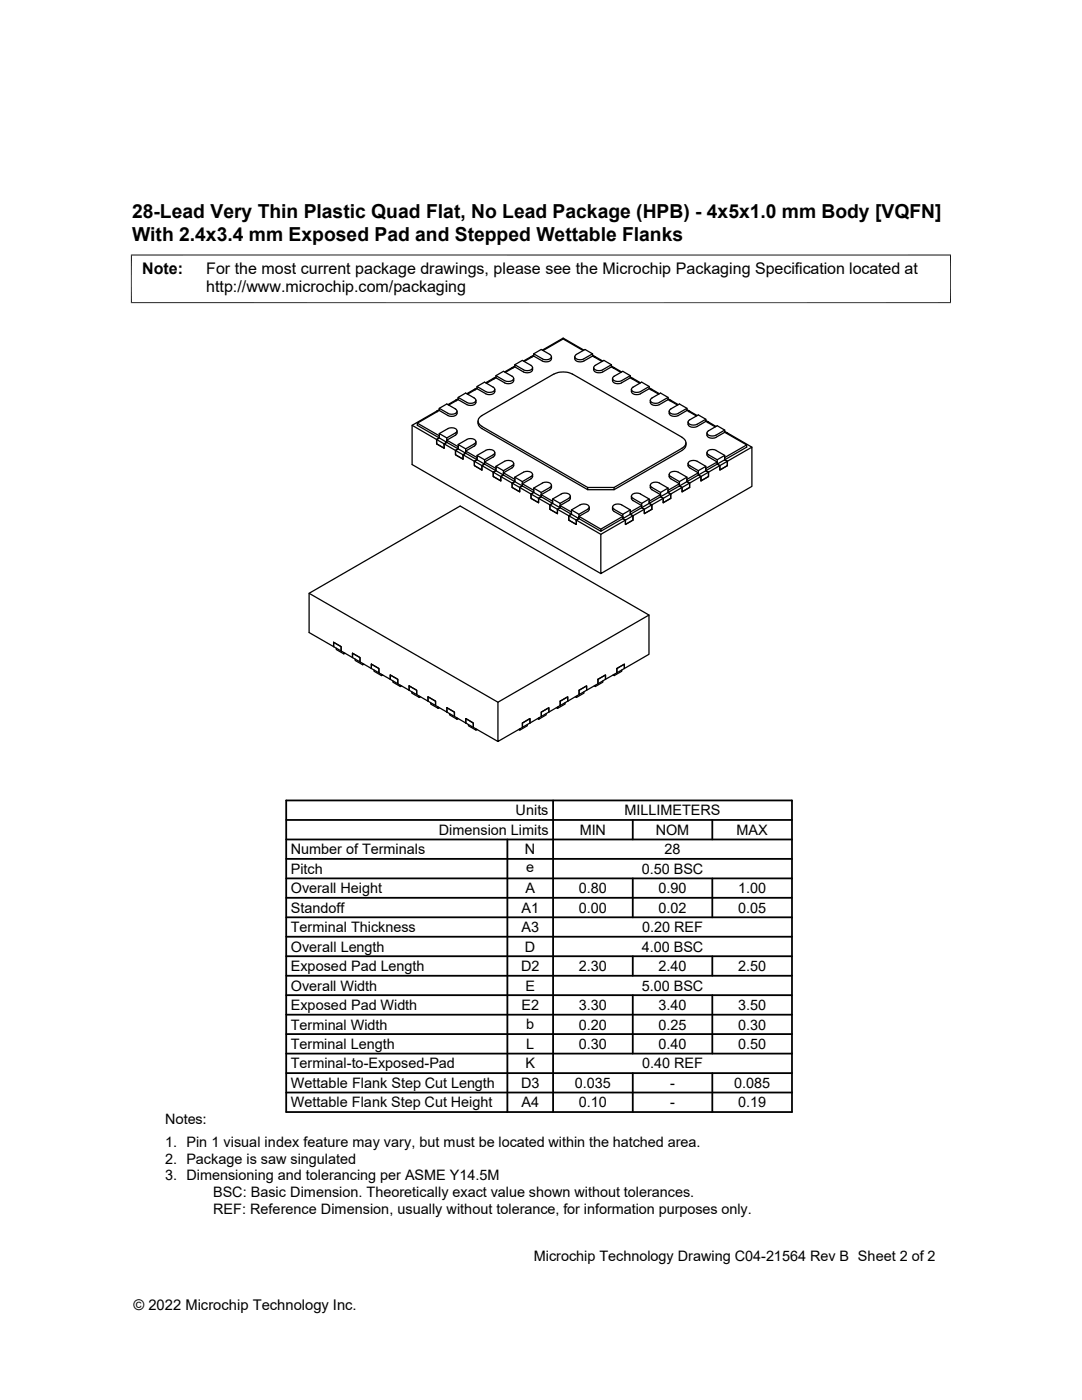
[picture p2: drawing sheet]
<svg xmlns="http://www.w3.org/2000/svg" width="216mm" height="279mm" viewBox="0 0 216 279" stroke-linecap="round" stroke-linejoin="round" font-family="sans-serif">
<g fill="none" stroke="#000" stroke-width=".25">
<path d="M91.4 79.8l1.8 1a1.26 1.26 0 0 0 1.8-.5M91.4 79.3l1.8 1a1.26 1.26 0 0 0 1.8-.4l-.4-.5M91.4 79.8l-1.9 1M91.4 79.6l-.5 .3 .1 .1-.1-.1-1.5 .9M94.7 79.4l-1.8-1-1.5 .9v.5M95 79.9v.4M95.2 77.1l1.7 1a1.26 1.26 0 0 0 1.8-.4l-.1-.3-1.9-1.1-1.5 .8v.5M95.2 77.6l1.7 1a1.26 1.26 0 0 0 1.8-.5v-.4M95.2 77.4l-.5 .3 .1 .1-.1-.1-1.5 .9M95.2 77.6l-1.9 1.1M99 75l1.7 1a1.26 1.26 0 0 0 1.8-.5l-.3-.4M99 75.4l-1.9 1.1"/>
<path d="M99 75.4l1.7 1M99 75.2l-.6 .3 .2 .1-.2-.1-1.5 .9M102.2 75.1l-1.7-1-1.5 .9v.4M102.5 75.5a1.11 1.11 0 0 1-.6 1.1 1.11 1.11 0 0 1-1.2-.2M102.7 73.2l1.8 1a1.26 1.26 0 0 0 1.8-.4v-.4M102.7 73.2l-1.9 1.1M102.7 73.2v-.4l1.5-.9 1.8 1a.55 .55 0 0 1 .2 .7 .55 .55 0 0 1-.6 .3l-1.1-.1M102.7 72.8l1.8 1M102.7 73l-.5 .4h.1h-.1l-1.5 .8M106.5 71.1l1.7 1a1.26 1.26 0 0 0 1.8-.5v-.4M106.5 71.1l-1.9 1M106.5 70.6l1.7 1"/>
<path d="M106.5 70.9l-.5 .3 .1 .1-.1-.1-1.5 .9M109.7 70.7a.54 .54 0 0 1 .3 .7 .54 .54 0 0 1-.6 .4l-1.2-.2M109.7 70.7l-1.7-1-1.5 .9v.5M115 70.7l1.7-1 1.5 .9v.5M115 70.7a.54 .54 0 0 0-.3 .7 .54 .54 0 0 0 .7 .4l1.1-.2M116.4 70l-4-2.4-4 2.4M116.5 69.9l-4.1-2.4-4.2 2.4M118.2 70.9l.6 .3-.2 .1 .2-.1 1.5 .9M118.2 70.6l-1.7 1M118.2 71.1l1.9 1M118.2 71.1l-1.7 1a1.26 1.26 0 0 1-1.8-.5v-.4M118.4 73.4v.4"/>
<path d="M122 73.2l1.9 1.1M122 73.2l-1.7 1a1.26 1.26 0 0 1-1.8-.4M122 73l.5 .4h-.1h.1l1.5 .8M122 72.8l-1.7 1M122 73.2v-.4l-1.5-.9-1.7 1a.55 .55 0 0 0-.3 .7 .55 .55 0 0 0 .6 .3l1.2-.1M122.2 75.5a1.11 1.11 0 0 0 .6 1.1 1.11 1.11 0 0 0 1.2-.2M122.5 75.1l1.8-1 1.5 .9v.4M125.8 75.4l1.9 1.1M125.8 75.2l.5 .3-.1 .1 .1-.1 1.5 .9M125.8 75l-1.8 1a1.26 1.26 0 0 1-1.8-.5l.4-.4M125.8 75.4l-1.8 1M129.5 77.6l1.9 1.1"/>
<path d="M129.5 77.4l.6 .3-.2 .1 .2-.1 1.5 .9M129.5 77.1l-1.7 1a1.26 1.26 0 0 1-1.8-.4l.2-.3 1.8-1.1 1.5 .8v.5M129.5 77.6l-1.7 1a1.26 1.26 0 0 1-1.8-.5v-.4M130.1 79.4l1.7-1 1.5 .9v.5M133.3 79.8l1.9 1M133.3 79.3l-1.7 1a1.26 1.26 0 0 1-1.8-.4l.3-.5M133.3 79.8l-1.7 1a1.26 1.26 0 0 1-1.8-.5v-.4M133.3 79.6l.5 .3-.1 .1 .1-.1 1.5 .9M82.2 84.9l4.9 2.8v.9l1.5 .9v-.9M83.3 84.5l4.4 2.5v.4l-.6 .3v.9l1.5 .9v-.9l.6-.3v-.5M87.7 81.9l-4.4 2.6v.4l4.4 2.5-.6 .3 1.5 .9M87.7 81.9l1.7 1a1.26 1.26 0 0 0 1.8-.4v-.4"/>
<path d="M87.7 81.7l-.6 .4h.2h-.2l-4.9 2.8v7.8l37.7 21.8M87.7 81.5l1.7 1a1.26 1.26 0 0 0 1.8-.4l-.3-.5-1.7-1-1.5 .9v.4M87.7 86.5l1.7-1a1.26 1.26 0 0 1 1.8 .5l-.3 .4-1.7 1M88.6 88.6l.6-.3-1.5-.9v-.9l1.5 .9v.9l2.2 1.3-.5 .3 1.5 .9M88.6 88.6l2.3 1.3v.9l1.5 .8v-.8M89.2 87.8l2.2 1.4v.4l-.5 .3v.9l1.5 .8v-.8l.5-.4v-.4M91.2 86v.5l-.2 .3-1.8 1M92.4 90.8l2.3 1.3v.8l1.5 .9v-.9M92.4 90.8l.5-.4-1.5-.8v-.9l1.5 .9v.8l2.3 1.4-.5 .3 1.5 .8M92.9 90l2.3 1.3v.5l-.5 .3v.8l1.5 .9v-.9l.5-.3v-.4M94.6 88.6a.54 .54 0 0 0 .3-.7 .54 .54 0 0 0-.6-.3h-1l-1.9 1.1M94.7 89l-1.8 1"/>
<path d="M94.7 88.6l-1.8 1M95 88.6l-.4 .4M95 88.1v.5M95.2 90.9l1.7-1a1.26 1.26 0 0 1 1.8 .4l-.3 .5-1.7 1M95.4 84a1.46 1.46 0 0 0 .8 1.5l21.1 12.2h5.2l13.6-7.8a1.43 1.43 0 0 0 .8-1.5M96.2 92.9l.5-.3-1.5-.8v-.9l1.5 .9v.8l2.3 1.3-.6 .3 1.5 .9M96.2 92.9l2.2 1.3v.9l1.5 .9v-.9M96.7 92.2l2.3 1.3v.4l-.6 .3v.9l1.5 .9v-.9l.6-.3v-.4M98.7 90.3v.5l-.2 .3-1.8 1.1M99.9 95.1l2.3 1.3v.9l1.5 .8v-.8M100.5 94.4l2.2 1.3v.4l-.5 .3v.9l1.5 .8v-.8l.5-.3v-.5M100.5 94.8l2.2 1.3-.5 .3 1.5 .9"/>
<path d="M100.5 94.8v-.9l-1.5-.8v.8l1.5 .9-.6 .3M102.2 92.9a.54 .54 0 0 0 .2-.6 .54 .54 0 0 0-.6-.4l-1 .1-1.8 1.1M102.2 93.4l-1.7 1M102.2 92.9l-1.7 1M102.5 92.5v.5l-.3 .4M103.7 97.3l2.3 1.3v.9l1.5 .8v-.8M103.7 97.3l.5-.3-1.5-.9v-.9l1.5 .9v.9l2.3 1.3-.5 .3 1.5 .9M104.2 96.5l2.3 1.4v.4l-.5 .3v.9l1.5 .8v-.8l.5-.4v-.4M105.9 95.1a.54 .54 0 0 0 .3-.6 .54 .54 0 0 0-.6-.4l-1 .1-1.9 1M106 95.1l-1.8 1M106.3 94.7v.5l-.3 .3-1.8 1M107.5 99.5l.5-.4-1.5-.8v-.9l1.5 .9v.8l2.3 1.4-.6 .3 1.5 .8"/>
<path d="M107.5 99.5l2.2 1.3v.8l1.5 .9v-.9M108 98.7l2.3 1.3v.5l-.6 .3v.8l1.5 .9v-.9l.6-.3v-.4M108.2 96.4l-1.7 1M108.2 96.4a1.26 1.26 0 0 1 1.8 .4l-.3 .5M109.7 97.3l-1.7 1M109.7 97.7l-1.7 1M110 96.8v.6l-.3 .3M110.3 99.6l1.7-1a1.26 1.26 0 0 1 1.8 .4l-.3 .5-1.7 1M113.5 99.9l-1.7 1M113.8 99.5l-.3 .4M113.8 99v.5M117.3 97.3h5.2v.4"/>
<path d="M126 99v.5l.3 .4M126.3 99.9l1.7 1v.4l.6 .3v.9l1.5-.9M129.5 99.6l-1.7-1a1.26 1.26 0 0 0-1.8 .4l.3 .5 1.7 1M129.8 96.8v.6l.3 .3M130.1 97.3l1.7 1M131.6 96.4a1.26 1.26 0 0 0-1.8 .4l.3 .5M131.6 96.4l1.7 1M131.8 98.7l-2.3 1.3v.5l.6 .3v.8M133.5 94.7v.5l.3 .3 1.8 1v.5l.5 .3v.8l1.5-.8M133.8 95.1l1.8 1M133.8 98.6l-1.5 .9-.5-.4-2.3 1.4v-.9l-1.5 .9v.8l-2.2 1.3v-.8l-1.5 .8v.9l1.5-.9 .5 .3M133.8 98.6v.9l-1.5 .8v-.8l-2.2 1.3v.8"/>
<path d="M133.9 95.1a.54 .54 0 0 1-.3-.6 .54 .54 0 0 1 .6-.4l1 .1 1.9 1M135.6 97l1.5-.9 .5 .3-1.5 .9zM135.6 96.5l-2.3 1.4v.4l.5 .3v.9l-1.5 .8v-.8l-.5-.4v-.4l-1.7-1M136.1 87.3a1.14 1.14 0 0 1 .8 1.1 1.14 1.14 0 0 1-.8 1.1l-13.6 7.8M136.1 87.3l-21.9-12.6a4.1 4.1 0 0 0-3.7 0l-14.3 8.2a1.14 1.14 0 0 0-.8 1.1 1.14 1.14 0 0 0 .8 1.1l21.1 12.2v.4M137.1 81.7l.5 .4h-.1h.1l1.5 .8M137.1 81.5l-1.8 1a1.26 1.26 0 0 1-1.8-.4l.3-.5 1.8-1 1.5 .9v.4M137.1 81.9l1.9 1.1M137.1 81.9l-1.8 1a1.26 1.26 0 0 1-1.8-.4v-.4M137.3 84.2v.5M137.3 92.5v.4M137.3 92.9l.3 .5"/>
<path d="M137.6 92.9l1.7 1M137.6 97.3l-1.5 .8v-.8l-2.3 1.3M137.6 83.8l1.7-1 1.5 .9v.4M137.6 92.9a.54 .54 0 0 1-.2-.6 .54 .54 0 0 1 .6-.4l1 .1 1.8 1.1M139.3 94.4l-2.2 1.3v.4l.5 .3v.9M140.8 84.1l1.9 1.1M140.8 84.1l-1.7 1a1.26 1.26 0 0 1-1.8-.4M140.8 83.9l.6 .3-.2 .1 .2-.1 1.5 .9M140.8 83.7l-1.7 1a1.26 1.26 0 0 1-1.8-.5l.3-.4M141.1 90.3v.5l.2 .3 1.8 1.1v.4l.5 .3v.9l1.5-.9M141.1 86.4a1.11 1.11 0 0 0 .6 1 1.11 1.11 0 0 0 1.2-.1M141.4 94.2l-1.5 .9-.6-.3-2.2 1.3v-.9l-1.5 .9v.9l-2.3 1.3v-.9l-1.5 .9v.8l1.5-.8 .5 .3"/>
<path d="M141.4 94.2v.9l-1.5 .9v-.9l-2.3 1.3v.9M141.4 86l1.7-1 1.5 .8v.5M143.1 92.2l-2.3 1.3v.4l.6 .3v.9l-1.5 .9v-.9l-.6-.3v-.4l-1.7-1M144.6 90.9l-1.7-1a1.26 1.26 0 0 0-1.8 .4l.3 .5 1.7 1M144.6 86.3l4.4 2.5v.4l-4.4 2.6v-.9l-1.5 .9v.8l1.5-.8 .5 .3 4.9-2.9v7.9l-30.1 17.4v-7.9l4.9-2.8v.9l1.5-.9v-.9M144.6 86.1l.5 .3-.1 .1 .1-.1 4.9 2.8M144.6 85.8l-1.7 1a1.26 1.26 0 0 1-1.8-.4l.3-.4M144.6 86.3l-1.7 1M145.1 92.9l-1.5 .9v-.9l-2.2 1.3M145.1 92.9v-.8l-1.5 .8-.5-.3-2.3 1.3v-.8l-1.5 .8v.9l1.5-.9 .6 .3M149 88.8l-4.4 2.5v.5l.5 .3v.8M61.7 118.4l37.7 21.7"/>
<path d="M111.2 101.6l.6-.3-1.5-.8v-.9l1.5 .9v.8l2.2 1.3-.5 .3 1.5 .9M111.2 101.6l2.3 1.3v.9l1.5 .9v-.9M111.8 100.9l2.2 1.3v.4l-.5 .3v.9l1.5 .9v-.9l.5-.3v-.4M115 103.8l4.9 2.8M115 103.8l.5-.3-1.5-.9v-.8l1.5 .8v.9l4.4 2.5M115.5 103.1l4.4 2.5M117.2 101.6a.54 .54 0 0 0 .3-.6 .54 .54 0 0 0-.6-.4l-1 .1-1.9 1.1M117.3 102.1l-1.8 1M117.3 101.6l-1.8 1M117.6 101.2v.5l-.4 .4M122.2 101.2v.5l.4 .4M122.5 101.6l1.8 1"/>
<path d="M122.6 101.6a.54 .54 0 0 1-.3-.6 .54 .54 0 0 1 .6-.4l1 .1 1.9 1.1M126.3 102.9l-1.5 .9-.5-.3-4.4 2.5v-.4l4.4-2.5M128 101.3l1.5-.8 .6 .3-1.5 .8zM128 100.9l-2.2 1.3v.4l.5 .3v.9l-1.5 .9v-.9l-.5-.3v-.4l-1.8-1M130.1 101.6l-1.5 .9v-.9l-2.3 1.3M66.6 128.2v.9l1.5 .8M66.6 128.2l1.5 .9v.8M67.1 129.4v.2l1.5 .9v-.3M68.1 129.9l2.2 1.3v-.8l1.5 .8v.9l3.8 2.2M68.8 130.4l-.2 .1M70.3 130.4l1.5 .8v.9l-1.5-.9zM70.9 131.5v.3l1.5 .9v-.3"/>
<path d="M72.6 132.5l-.2 .2M74.1 133.4v-.9l1.5 .9v.9M74.6 133.7v.3l1.5 .8v-.2M75.6 134.3l2.3 1.3v-.9l1.5 .9v.9l2.2 1.3M76.4 134.7l-.3 .1M77.9 134.7l1.5 .9v.9l-1.5-.9zM78.4 135.9v.2l1.5 .9v-.2M80.1 136.9l-.2 .1M81.6 137.8v-.9l1.5 .9v.8M81.6 137.8l3.8 2.1v-.8l1.5 .8v.9l7.5 4.4M82.2 138.1v.2l1.5 .9v-.3M83.9 139.1l-.2 .1"/>
<path d="M85.4 139.1l1.5 .8v.9l-1.5-.9zM113.3 139.9v-.8l-1.5 .8v.9M114.8 139.1l.2 .1M115.5 137.8l1.6-.9v.9l-1.6 .8zM116.5 138.1v.2l-1.5 .9v-.3M118.6 136.9l.2 .1M119.3 136.5l-2.2 1.3v-.9l-1.6 .9v.8l-6 3.5v-.9l-1.5 .9v.9l-2.3 1.3M120.3 135.9v.2l-1.5 .9v-.2M120.8 135.6l-1.5 .9M120.8 135.6v-.9l-1.5 .9v.9M120.8 135.6l2.3-1.3v-.9l1.5-.9v.9l4.9-2.8v-7.9l-30.1 17.4v7.9l4.8-2.8v-.9M122.3 134.7l.3 .1"/>
<path d="M123.1 133.4l1.5-.9v.9l-1.5 .9zM124.1 133.7v.3l-1.5 .8v-.2M129.5 122.7l-37.7-21.7-30.1 17.4v7.8l4.9 2.9v-.9M85.9 140.2v.3l1.5 .9v-.3M87.7 141.2l-.3 .2M89.2 142.1v-.9l1.5 .9v.9M89.7 142.4v.3l1.5 .9v-.3M91.4 143.4l-.2 .2M92.9 144.3v-.9l1.5 .9v.9M93.5 144.6v.2l1.5 .9v-.2M94.4 145.2l5 2.8M95.2 145.6l-.2 .1"/>
<path d="M103.5 145.6l.2 .1M104.2 144.3v.9l1.5-.9M104.2 144.3l1.5-.9v.9M105.2 144.6v.2l-1.5 .9v-.2M107.3 143.4l.2 .2M108 142.1l1.5-.9v.9l-1.5 .9zM109 142.4v.3l-1.5 .9v-.3M111 141.2l.3 .2M112.8 140.2v.3l-1.5 .9v-.3"/>
</g>
<path d="M26.1 50.9h163.7M26.2 50.8v9.7M189.7 50.8v9.7M26.1 60.4h163.7" fill="none" stroke="#000" stroke-width=".2"/>
<g fill="none" stroke="#000" stroke-width=".36">
<path d="M57.1 159.7h100.9v62.2h-100.9zM110.4 159.7v62.2M57.1 179.2h100.9M57.1 175.3h100.9M57.1 171.4h100.9M57.1 167.5h100.9M57.1 163.6h100.9M101.2 167.5v54.4M126.3 163.6v3.9M126.3 175.3v7.8M142.1 163.6v3.9M142.1 175.3v7.8"/>
<path d="M57.1 190.8h100.9M57.1 186.9h100.9M57.1 183.1h100.9M57.1 198.6h100.9M57.1 194.7h100.9M126.3 190.8v3.9M126.3 198.6v11.7M142.1 190.8v3.9M142.1 198.6v11.7M57.1 206.4h100.9M57.1 214.2h100.9M57.1 202.5h100.9"/>
<path d="M57.1 210.3h100.9M57.1 218h100.9M126.3 214.2v7.7M142.1 214.2v7.7"/>
</g>
<g font-size="3.9">
<text x="26.4" y="43.5">28-Lead Very Thin Plastic Quad Flat, No Lead Package (HPB) - 4x5x1.0 mm Body [VQFN]</text>
<text x="26.4" y="48.1">With 2.4x3.4 mm Exposed Pad and Stepped Wettable Flanks</text>
</g>
<g font-size="3.2">
<text x="28.4" y="54.7">Note:</text>
<text x="41.1" y="58.3">http://www.microchip.com/packaging</text>
<text x="41.1" y="54.7">For the most current package drawings, please see the Microchip Packaging Specification located at</text>
</g>
<g font-size="2.9">
<text x="87.6" y="166.6">Dimension Limits</text>
<text x="102.9" y="162.7">Units</text>
<text x="115.7" y="166.6">MIN</text>
<text x="124.6" y="162.7">MILLIMETERS</text>
<text x="130.8" y="166.6">NOM</text>
<text x="147" y="166.6">MAX</text>
<text x="58" y="170.5">Number of Terminals</text>
<text x="104.8" y="170.5">N</text>
<text x="132.6" y="170.5">28</text>
<text x="58" y="178.3">Overall Height</text>
<text x="58" y="174.4">Pitch</text>
<text x="104.8" y="178.3">A</text>
<text x="105" y="174.1">e</text>
<text x="115.5" y="178.3">0.80</text>
<text x="128" y="174.4">0.50 BSC</text>
<text x="131.4" y="178.3">0.90</text>
<text x="147.3" y="178.3">1.00</text>
<text x="58" y="182.2">Standoff</text>
<text x="104.1" y="182.2">A1</text>
<text x="115.5" y="182.2">0.00</text>
<text x="131.4" y="182.2">0.02</text>
<text x="147.3" y="182.2">0.05</text>
<text x="58" y="186">Terminal Thickness</text>
<text x="58" y="189.9">Overall Length</text>
<text x="104.1" y="186">A3</text>
<text x="104.8" y="189.9">D</text>
<text x="128" y="189.9">4.00 BSC</text>
<text x="128.1" y="186">0.20 REF</text>
<text x="58" y="197.7">Overall Width</text>
<text x="58" y="193.8">Exposed Pad Length</text>
<text x="104" y="193.8">D2</text>
<text x="104.8" y="197.7">E</text>
<text x="115.5" y="193.8">2.30</text>
<text x="128" y="197.7">5.00 BSC</text>
<text x="131.4" y="193.8">2.40</text>
<text x="147.3" y="193.8">2.50</text>
<text x="58" y="201.6">Exposed Pad Width</text>
<text x="104" y="201.6">E2</text>
<text x="115.5" y="201.6">3.30</text>
<text x="131.4" y="201.6">3.40</text>
<text x="147.3" y="201.6">3.50</text>
<text x="58" y="205.5">Terminal Width</text>
<text x="58" y="209.4">Terminal Length</text>
<text x="105" y="205.4">b</text>
<text x="105" y="209.4">L</text>
<text x="115.5" y="209.4">0.30</text>
<text x="115.5" y="205.5">0.20</text>
<text x="131.4" y="205.5">0.25</text>
<text x="131.4" y="209.4">0.40</text>
<text x="147.3" y="209.4">0.50</text>
<text x="147.3" y="205.5">0.30</text>
<text x="58" y="213.2">Terminal-to-Exposed-Pad</text>
<text x="104.8" y="213.2">K</text>
<text x="128.1" y="213.2">0.40 REF</text>
<text x="58" y="221">Wettable Flank Step Cut Height</text>
<text x="58" y="217.1">Wettable Flank Step Cut Length</text>
<text x="104" y="217.1">D3</text>
<text x="104.1" y="221">A4</text>
<text x="114.7" y="217.1">0.035</text>
<text x="115.5" y="221">0.10</text>
<text x="133.7" y="217.1">-</text>
<text x="133.7" y="221">-</text>
<text x="146.5" y="217.1">0.085</text>
<text x="147.3" y="221">0.19</text>
<text x="32.9" y="224.4">Notes:</text>
<text x="32.9" y="229">1. Pin 1 visual index feature may vary, but must be located within the hatched area.</text>
<text x="32.9" y="232.3">2. Package is saw singulated</text>
<text x="32.9" y="235.6">3. Dimensioning and tolerancing per ASME Y14.5M</text>
<text x="42.5" y="238.9">BSC: Basic Dimension. Theoretically exact value shown without tolerances.</text>
<text x="42.5" y="242.2">REF: Reference Dimension, usually without tolerance, for information purposes only.</text>
<text x="106.5" y="251.7">Microchip Technology Drawing C04-21564 Rev B Sheet 2 of 2</text>
<text x="26.6" y="261.3">© 2022 Microchip Technology Inc.</text>
</g>
</svg>
